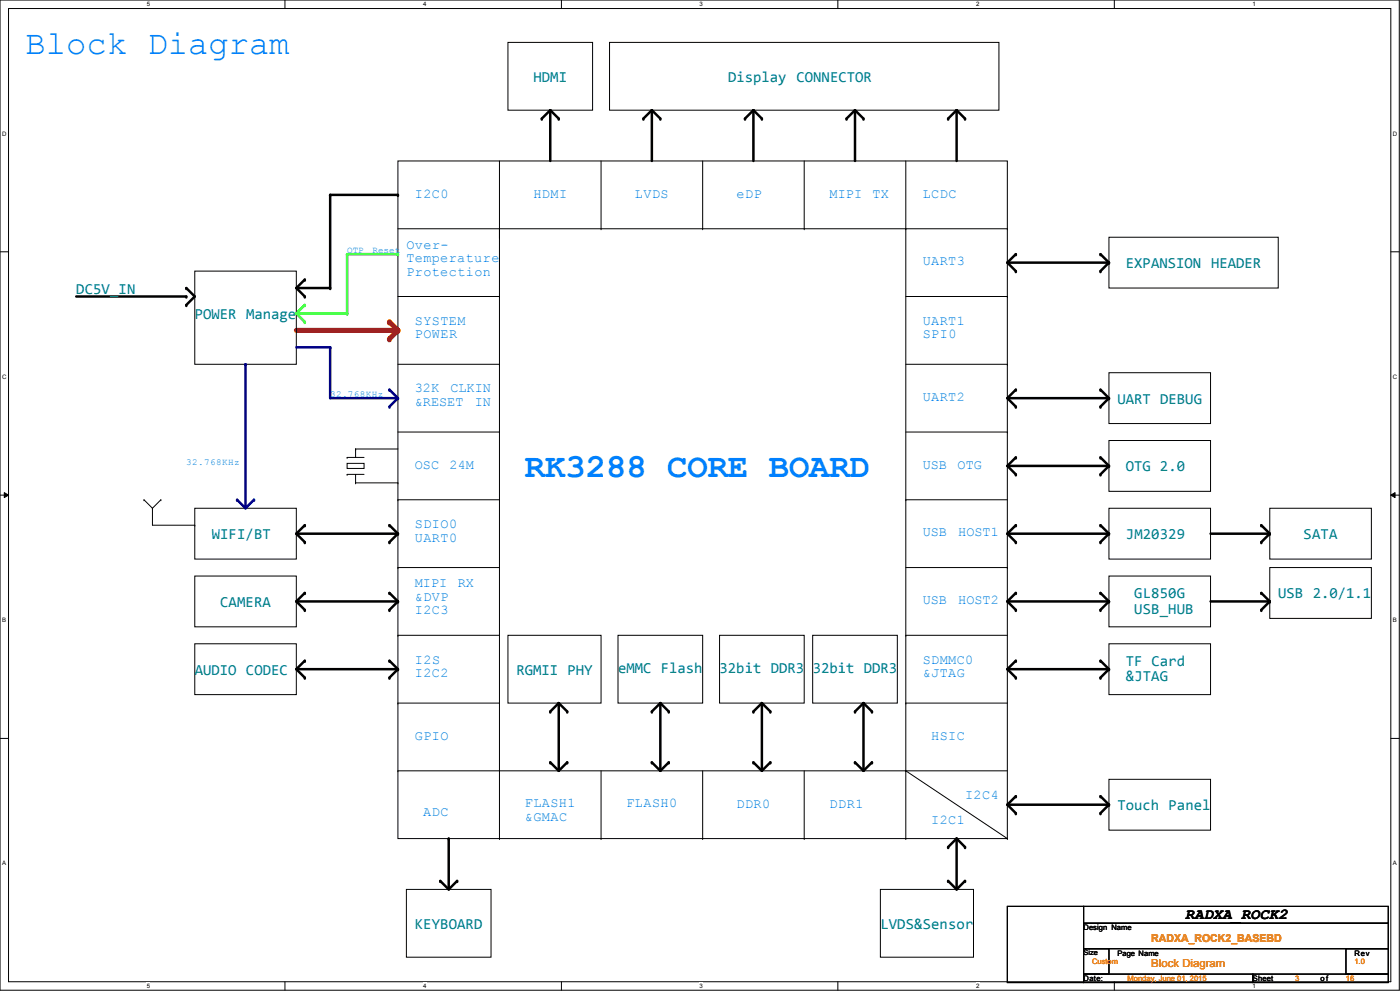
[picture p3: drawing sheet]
<svg xmlns="http://www.w3.org/2000/svg" width="1189mm" height="841mm" viewBox="0 0 1189 841" stroke-linecap="round" stroke-linejoin="round" font-family="sans-serif">
<path d="M0 0h1188v840h-1188zM7 7h1174v826h-1174z" fill="none" stroke="#000" stroke-width=".85"/>
<g fill="#fff">
<path d="M125 1h2v6h-2z"/>
<path d="M125 834h2v6h-2z"/>
</g>
<path d="M242 0v7M242 833v7" fill="none" stroke="#000" stroke-width=".85"/>
<g fill="#fff">
<path d="M359 1h3v6h-3z"/>
<path d="M359 834h3v6h-3z"/>
</g>
<path d="M477 0v7M477 833v7" fill="none" stroke="#000" stroke-width=".85"/>
<g fill="#fff">
<path d="M594 1h3v6h-3z"/>
<path d="M594 834h3v6h-3z"/>
</g>
<path d="M711 0v7M711 833v7" fill="none" stroke="#000" stroke-width=".85"/>
<g fill="#fff">
<path d="M829 1h3v6h-3z"/>
<path d="M829 834h3v6h-3z"/>
</g>
<path d="M946 0v7M946 833v7" fill="none" stroke="#000" stroke-width=".85"/>
<g fill="#fff">
<path d="M1064 1h2v6h-2z"/>
<path d="M1064 834h2v6h-2z"/>
<path d="M2 110h4v6h-4z"/>
<path d="M1183 110h4v6h-4z"/>
<path d="M2 317h4v6h-4z"/>
<path d="M1183 317h4v6h-4z"/>
</g>
<path d="M0 214h7M1181 214h7" fill="none" stroke="#000" stroke-width=".85"/>
<g fill="#fff">
<path d="M2 523h3v6h-3z"/>
<path d="M1183 523h3v6h-3z"/>
</g>
<path d="M4 418l3 2-3 2zM0 420h7M1181 420l4-2v4zM1181 420h7" fill="none" stroke="#000" stroke-width=".85"/>
<path d="M4 418l3 2-3 2zM1181 420l4-2v4z" fill="#000"/>
<g fill="#fff">
<path d="M2 730h3v6h-3z"/>
<path d="M1183 730h3v6h-3z"/>
</g>
<g fill="none" stroke="#000" stroke-width=".85">
<path d="M510 137v57M597 137v57M683 137v57M424 194h345v460h-345zM769 252h86M769 309h86M338 367h86M769 367h86M338 424h86M769 482h86M0 627h7M1181 627h7"/>
<path d="M424 654v58M510 654v58M597 654v58M769 654v58"/>
</g>
<g fill="#000">
<circle cx="510" cy="194" r=".3"/>
<circle cx="597" cy="194" r=".3"/>
<circle cx="683" cy="194" r=".3"/>
<circle cx="855" cy="252" r=".3"/>
<circle cx="855" cy="309" r=".3"/>
<circle cx="424" cy="367" r=".3"/>
<circle cx="855" cy="367" r=".3"/>
<circle cx="338" cy="424" r=".3"/>
<circle cx="855" cy="482" r=".3"/>
<circle cx="424" cy="712" r=".3"/>
<circle cx="510" cy="712" r=".3"/>
<circle cx="597" cy="712" r=".3"/>
<circle cx="769" cy="712" r=".3"/>
</g>
<path d="M252 280h86" fill="none" stroke="#f00" stroke-width="4.3"/>
<circle cx="338" cy="280" r="2.1" fill="#f00"/>
<path d="M338 280l-7 8" fill="none" stroke="#f00" stroke-width="4.3"/>
<circle cx="331" cy="288" r="2.1" fill="#f00"/>
<path d="M331 273l7 7" fill="none" stroke="#f00" stroke-width="4.3"/>
<circle cx="331" cy="273" r="2.1" fill="#f00"/>
<g fill="none" stroke="#000" stroke-width=".85">
<path d="M338 137h517v575h-517zM424 137v64M769 137v57h86M338 194h86M165 230h87v79h-87zM338 252h86M338 309h86M769 424h86M338 482h86M338 597h86M769 597h86M683 654v58"/>
<path d="M345 755h72v57h-72z"/>
</g>
<g fill="#000">
<circle cx="554" cy="94" r="1.1"/>
<circle cx="640" cy="94" r="1.1"/>
<circle cx="546" cy="101" r="1.1"/>
<circle cx="561" cy="101" r="1.1"/>
<circle cx="633" cy="101" r="1.1"/>
<circle cx="647" cy="101" r="1.1"/>
<circle cx="424" cy="194" r=".3"/>
<circle cx="769" cy="194" r=".3"/>
<circle cx="855" cy="194" r=".3"/>
<circle cx="424" cy="201" r=".3"/>
<circle cx="424" cy="252" r=".3"/>
<circle cx="424" cy="309" r=".3"/>
<circle cx="769" cy="424" r=".3"/>
<circle cx="338" cy="482" r=".3"/>
<circle cx="863" cy="518" r="1.1"/>
<circle cx="863" cy="503" r="1.1"/>
<circle cx="935" cy="503" r="1.1"/>
<circle cx="935" cy="518" r="1.1"/>
<circle cx="942" cy="510" r="1.1"/>
<circle cx="338" cy="597" r=".3"/>
<circle cx="769" cy="597" r=".3"/>
<circle cx="381" cy="712" r="1.1"/>
<circle cx="683" cy="712" r=".3"/>
<circle cx="374" cy="748" r="1.1"/>
<circle cx="388" cy="748" r="1.1"/>
</g>
<g fill="none" stroke="#000" stroke-width="2.1">
<path d="M554 94v43M554 94l7 7M554 94l-8 7M640 94v43M640 94l7 7M640 94l-7 7M855 510h87M855 510l8 8M863 503l-8 7M935 503l7 7M942 510l-7 8M381 712v43"/>
<path d="M374 748l7 7M388 748l-7 7"/>
</g>
<path d="M280 338h58" fill="none" stroke="#000080" stroke-width="2.1"/>
<circle cx="338" cy="338" r="1.1" fill="#000080"/>
<path d="M338 338l-7 7" fill="none" stroke="#000080" stroke-width="2.1"/>
<circle cx="331" cy="345" r="1.1" fill="#000080"/>
<path d="M331 331l7 7" fill="none" stroke="#000080" stroke-width="2.1"/>
<circle cx="331" cy="331" r="1.1" fill="#000080"/>
<path d="M280 295v43" fill="none" stroke="#000080" stroke-width="2.1"/>
<circle cx="280" cy="295" r="1.1" fill="#000080"/>
<path d="M252 295h28" fill="none" stroke="#000080" stroke-width="2.1"/>
<circle cx="280" cy="295" r="1.1" fill="#000080"/>
<path d="M252 453h86M252 453l7 7M259 446l-7 7M331 446l7 7M338 453l-7 7" fill="none" stroke="#000" stroke-width="2.1"/>
<g fill="#000">
<circle cx="259" cy="446" r="1.1"/>
<circle cx="331" cy="446" r="1.1"/>
<circle cx="338" cy="453" r="1.1"/>
<circle cx="259" cy="460" r="1.1"/>
<circle cx="331" cy="460" r="1.1"/>
</g>
<path d="M165 431h87v43h-87z" fill="none" stroke="#000" stroke-width=".85"/>
<path d="M208 309v122" fill="none" stroke="#000080" stroke-width="2.1"/>
<circle cx="208" cy="309" r="1.1" fill="#000080"/>
<path d="M216 424l-8 7" fill="none" stroke="#0000a0" stroke-width="2.1"/>
<circle cx="216" cy="424" r="1.1" fill="#0000a0"/>
<path d="M201 424l7 7" fill="none" stroke="#000080" stroke-width="2.1"/>
<circle cx="201" cy="424" r="1.1" fill="#000080"/>
<path d="M295 216h43" fill="none" stroke="#0f0" stroke-width="2.1"/>
<circle cx="338" cy="216" r="1.1" fill="#0f0"/>
<path d="M295 216v50" fill="none" stroke="#0f0" stroke-width="2.1"/>
<circle cx="295" cy="216" r="1.1" fill="#0f0"/>
<path d="M259 259l-7 7" fill="none" stroke="#0f0" stroke-width="2.1"/>
<circle cx="259" cy="259" r="1.1" fill="#0f0"/>
<path d="M252 266l7 7" fill="none" stroke="#0f0" stroke-width="2.1"/>
<circle cx="259" cy="273" r="1.1" fill="#0f0"/>
<path d="M252 266h43" fill="none" stroke="#0f0" stroke-width="2.1"/>
<circle cx="295" cy="266" r="1.1" fill="#0f0"/>
<g fill="none" stroke="#000" stroke-width="2.1">
<path d="M467 94v43M467 94l7 7M467 94l-7 7M726 94v43M726 94l7 7M726 94l-7 7M812 94v43M812 94l7 7M812 94l-7 7M338 165h-58v79h-28M863 216l-8 7M935 216l7 7"/>
<path d="M259 237l-7 7M855 223h87M855 223l8 7M942 223l-7 7M65 252h93M158 244l7 8-7 7M252 244l7 8M855 338h87M855 338l8 7M863 331l-8 7M935 331l7 7M942 338l-7 7"/>
<path d="M855 395h87M855 395l8 8M863 388l-8 7M935 388l7 7M942 395l-7 8M855 453h87M855 453l8 7M863 446l-8 7M935 446l7 7M942 453l-7 7M1028 453h50M1071 446l7 7"/>
<path d="M1078 453l-7 7M252 510h86M252 510l7 8M259 503l-7 7M331 503l7 7M338 510l-7 8M1028 510h50M1071 503l7 7M1078 510l-7 8M252 568h86M252 568l7 7M259 561l-7 7"/>
<path d="M331 561l7 7M338 568l-7 7M855 568h87M855 568l8 7M863 561l-8 7M935 561l7 7M942 568l-7 7M474 597l-7 7M474 597l8 7M474 597v57M561 597l7 7M561 597l-7 7"/>
<path d="M561 597v57M647 597l7 7M647 597l-7 7M647 597v57M733 597l7 7M733 597l-7 7M733 597v57M467 647l7 7M482 647l-8 7M554 647l7 7M568 647l-7 7M640 647l7 7"/>
<path d="M654 647l-7 7M726 647l7 7M740 647l-7 7M863 676l-8 7M935 676l7 7M855 683l8 7M855 683h87M942 683l-7 7M812 712v43M812 712l7 7M812 712l-7 7M805 748l7 7"/>
<path d="M819 748l-7 7"/>
</g>
<g fill="#000">
<circle cx="467" cy="94" r="1.1"/>
<circle cx="726" cy="94" r="1.1"/>
<circle cx="812" cy="94" r="1.1"/>
<circle cx="460" cy="101" r="1.1"/>
<circle cx="474" cy="101" r="1.1"/>
<circle cx="719" cy="101" r="1.1"/>
<circle cx="733" cy="101" r="1.1"/>
<circle cx="805" cy="101" r="1.1"/>
<circle cx="819" cy="101" r="1.1"/>
<circle cx="280" cy="165" r="1.1"/>
<circle cx="338" cy="165" r="1.1"/>
<circle cx="863" cy="216" r="1.1"/>
<circle cx="935" cy="216" r="1.1"/>
<circle cx="259" cy="237" r="1.1"/>
<circle cx="863" cy="230" r="1.1"/>
<circle cx="935" cy="230" r="1.1"/>
<circle cx="942" cy="223" r="1.1"/>
<circle cx="158" cy="244" r="1.1"/>
<circle cx="158" cy="252" r="1.1"/>
<circle cx="158" cy="259" r="1.1"/>
<circle cx="259" cy="252" r="1.1"/>
<circle cx="280" cy="244" r="1.1"/>
<circle cx="863" cy="331" r="1.1"/>
<circle cx="935" cy="331" r="1.1"/>
<circle cx="942" cy="338" r="1.1"/>
<circle cx="863" cy="345" r="1.1"/>
<circle cx="935" cy="345" r="1.1"/>
<circle cx="295" cy="388" r=".3"/>
<circle cx="302" cy="381" r=".3"/>
<circle cx="863" cy="388" r="1.1"/>
<circle cx="935" cy="388" r="1.1"/>
<circle cx="942" cy="395" r="1.1"/>
<circle cx="295" cy="403" r=".3"/>
<circle cx="302" cy="410" r=".3"/>
<circle cx="338" cy="410" r=".3"/>
<circle cx="863" cy="403" r="1.1"/>
<circle cx="935" cy="403" r="1.1"/>
<circle cx="122" cy="424" r=".3"/>
<circle cx="129" cy="431" r=".3"/>
<circle cx="137" cy="424" r=".3"/>
<circle cx="165" cy="446" r=".3"/>
<circle cx="863" cy="446" r="1.1"/>
<circle cx="935" cy="446" r="1.1"/>
<circle cx="942" cy="453" r="1.1"/>
<circle cx="1071" cy="446" r="1.1"/>
<circle cx="1078" cy="453" r="1.1"/>
<circle cx="863" cy="460" r="1.1"/>
<circle cx="935" cy="460" r="1.1"/>
<circle cx="1071" cy="460" r="1.1"/>
<circle cx="259" cy="518" r="1.1"/>
<circle cx="259" cy="503" r="1.1"/>
<circle cx="331" cy="518" r="1.1"/>
<circle cx="331" cy="503" r="1.1"/>
<circle cx="338" cy="510" r="1.1"/>
<circle cx="1071" cy="503" r="1.1"/>
<circle cx="1071" cy="518" r="1.1"/>
<circle cx="1078" cy="510" r="1.1"/>
<circle cx="338" cy="539" r=".3"/>
<circle cx="769" cy="539" r=".3"/>
<circle cx="259" cy="561" r="1.1"/>
<circle cx="259" cy="575" r="1.1"/>
<circle cx="331" cy="561" r="1.1"/>
<circle cx="331" cy="575" r="1.1"/>
<circle cx="338" cy="568" r="1.1"/>
<circle cx="863" cy="561" r="1.1"/>
<circle cx="863" cy="575" r="1.1"/>
<circle cx="935" cy="575" r="1.1"/>
<circle cx="935" cy="561" r="1.1"/>
<circle cx="942" cy="568" r="1.1"/>
<circle cx="474" cy="597" r="1.1"/>
<circle cx="561" cy="597" r="1.1"/>
<circle cx="647" cy="597" r="1.1"/>
<circle cx="733" cy="597" r="1.1"/>
<circle cx="467" cy="604" r="1.1"/>
<circle cx="482" cy="604" r="1.1"/>
<circle cx="554" cy="604" r="1.1"/>
<circle cx="568" cy="604" r="1.1"/>
<circle cx="640" cy="604" r="1.1"/>
<circle cx="654" cy="604" r="1.1"/>
<circle cx="726" cy="604" r="1.1"/>
<circle cx="740" cy="604" r="1.1"/>
<circle cx="338" cy="654" r=".3"/>
<circle cx="467" cy="647" r="1.1"/>
<circle cx="482" cy="647" r="1.1"/>
<circle cx="554" cy="647" r="1.1"/>
<circle cx="568" cy="647" r="1.1"/>
<circle cx="640" cy="647" r="1.1"/>
<circle cx="654" cy="647" r="1.1"/>
<circle cx="726" cy="647" r="1.1"/>
<circle cx="740" cy="647" r="1.1"/>
<circle cx="769" cy="654" r=".3"/>
<circle cx="863" cy="676" r="1.1"/>
<circle cx="935" cy="676" r="1.1"/>
<circle cx="863" cy="690" r="1.1"/>
<circle cx="935" cy="690" r="1.1"/>
<circle cx="942" cy="683" r="1.1"/>
<circle cx="805" cy="719" r="1.1"/>
<circle cx="812" cy="712" r="1.1"/>
<circle cx="819" cy="719" r="1.1"/>
<circle cx="855" cy="712" r=".3"/>
<circle cx="805" cy="748" r="1.1"/>
<circle cx="819" cy="748" r="1.1"/>
</g>
<g fill="none" stroke="#000" stroke-width=".85">
<path d="M431 36h72v58h-72zM518 36h330v58h-330zM942 201h143v43h-143zM942 316h86v43h-86zM942 374h86v43h-86zM295 393h14v5h-14zM295 388h14M338 381h-36v7M295 403h14M302 403v7h36M122 424l7 7M129 431v15h36"/>
<path d="M137 424l-8 7M942 431h86v43h-86zM1078 431h87v43h-87zM165 489h87v43h-87zM942 489h86v43h-86zM1078 482h87v43h-87zM338 539h86M431 539h79v58h-79zM525 539h72v58h-72zM611 539h72v58h-72zM690 539h72v58h-72zM769 539h86"/>
<path d="M165 546h87v43h-87zM942 546h86v43h-86zM338 654h86M855 654h-86l86 58M942 661h86v44h-86zM748 755h79v57h-79zM855 769h65v65h-65zM920 769h259v15h-259zM920 784h259v21h-259zM920 805h22v22h-22zM1143 805h36v22h-36zM920 827h144v7h-144z"/>
<path d="M1064 827h115v7h-115z"/>
</g>
<g font-size="28.7" fill="#0080ff">
<text x="22" y="46">Block Diagram</text>
<text x="446" y="405">RK3288 CORE BOARD</text>
</g>
<g font-size="12.9" fill="#008080">
<text x="453" y="69">HDMI</text>
<text x="618" y="69">Display CONNECTOR</text>
<text x="956" y="228">EXPANSION HEADER</text>
<text x="65" y="249">DC5V_IN</text>
<text x="165" y="271">POWER Manage</text>
<text x="949" y="343">UART DEBUG</text>
<text x="956" y="400">OTG 2.0</text>
<text x="180" y="458">WIFI/BT</text>
<text x="956" y="458">JM20329</text>
<text x="1107" y="458">SATA</text>
<text x="963" y="508">GL850G</text>
<text x="1085" y="508">USB 2.0/1.1</text>
<text x="187" y="515">CAMERA</text>
<text x="963" y="521">USB_HUB</text>
<text x="956" y="565">TF Card</text>
<text x="165" y="573">AUDIO CODEC</text>
<text x="439" y="573">RGMII PHY</text>
<text x="525" y="571">eMMC Flash</text>
<text x="611" y="571">32bit DDR3</text>
<text x="690" y="571">32bit DDR3</text>
<text x="956" y="578">&amp;JTAG</text>
<text x="949" y="688">Touch Panel</text>
<text x="352" y="788">KEYBOARD</text>
<text x="748" y="788">LVDS&amp;Sensor</text>
</g>
<text font-size="12.9" x="1006" y="780">RADXA_ROCK2</text>
<g font-size="11.5" fill="#0080ff">
<text x="352" y="168">I2C0</text>
<text x="453" y="168">HDMI</text>
<text x="539" y="168">LVDS</text>
<text x="625" y="168">eDP</text>
<text x="705" y="168">MIPI</text>
<text x="741" y="168">TX</text>
<text x="784" y="168">LCDC</text>
<text x="345" y="211">Over-</text>
<text x="345" y="222">Temperature</text>
<text x="784" y="225">UART3</text>
<text x="345" y="234">Protection</text>
<text x="352" y="276">SYSTEM</text>
<text x="784" y="276">UART1</text>
<text x="352" y="287">POWER</text>
<text x="784" y="287">SPI0</text>
<text x="352" y="333">32K</text>
<text x="382" y="333">CLKIN</text>
<text x="784" y="340">UART2</text>
<text x="352" y="345">&amp;RESET</text>
<text x="403" y="345">IN</text>
<text x="352" y="398">OSC</text>
<text x="382" y="398">24M</text>
<text x="784" y="398">USB</text>
<text x="813" y="398">OTG</text>
<text x="352" y="448">SDIO0</text>
<text x="784" y="455">USB</text>
<text x="814" y="455">HOST1</text>
<text x="352" y="460">UART0</text>
<text x="352" y="498">MIPI</text>
<text x="389" y="498">RX</text>
<text x="352" y="510">&amp;DVP</text>
<text x="784" y="513">USB</text>
<text x="814" y="513">HOST2</text>
<text x="352" y="521">I2C3</text>
<text x="352" y="563">I2S</text>
<text x="784" y="563">SDMMC0</text>
<text x="352" y="575">I2C2</text>
<text x="784" y="575">&amp;JTAG</text>
<text x="352" y="628">GPIO</text>
<text x="791" y="628">HSIC</text>
<text x="819" y="678">I2C4</text>
<text x="446" y="685">FLASH1</text>
<text x="532" y="685">FLASH0</text>
<text x="625" y="685">DDR0</text>
<text x="705" y="685">DDR1</text>
<text x="359" y="692">ADC</text>
<text x="446" y="697">&amp;GMAC</text>
<text x="791" y="700">I2C1</text>
</g>
<g font-size="9.3" fill="#ff8000">
<text x="978" y="799">RADXA_ROCK2_BASEBD</text>
<text x="978" y="821">Block Diagram</text>
</g>
<g font-size="7.9" fill="#0080ff">
<text x="295" y="215">OTP</text>
<text x="316" y="215">Reset</text>
<text x="280" y="337">32.768KHz</text>
<text x="158" y="394">32.768KHz</text>
</g>
<g font-size="6.4">
<text x="920" y="789">Design Name</text>
<text x="949" y="811">Page Name</text>
<text x="1150" y="811">Rev</text>
<text x="920" y="832">Date:</text>
<text x="1064" y="832">Sheet</text>
<text x="1121" y="832">of</text>
</g>
<g font-size="6.4" fill="#ff8000">
<text x="927" y="818">Custom</text>
<text x="1150" y="818">1.0</text>
<text x="958" y="832">Monday, June 01, 2015</text>
<text x="1100" y="832">3</text>
<text x="1143" y="832">16</text>
</g>
<text font-size="6.3" x="920" y="811">Size</text>
<g font-size="5.2">
<text x="125" y="5">5</text>
<text x="359" y="5">4</text>
<text x="594" y="5">3</text>
<text x="829" y="5">2</text>
<text x="1064" y="5">1</text>
<text x="2" y="115">D</text>
<text x="1183" y="115">D</text>
<text x="2" y="322">C</text>
<text x="1183" y="322">C</text>
<text x="2" y="528">B</text>
<text x="1183" y="528">B</text>
<text x="2" y="734">A</text>
<text x="1183" y="734">A</text>
<text x="125" y="838">5</text>
<text x="359" y="838">4</text>
<text x="594" y="838">3</text>
<text x="829" y="838">2</text>
<text x="1064" y="838">1</text>
</g>
</svg>
